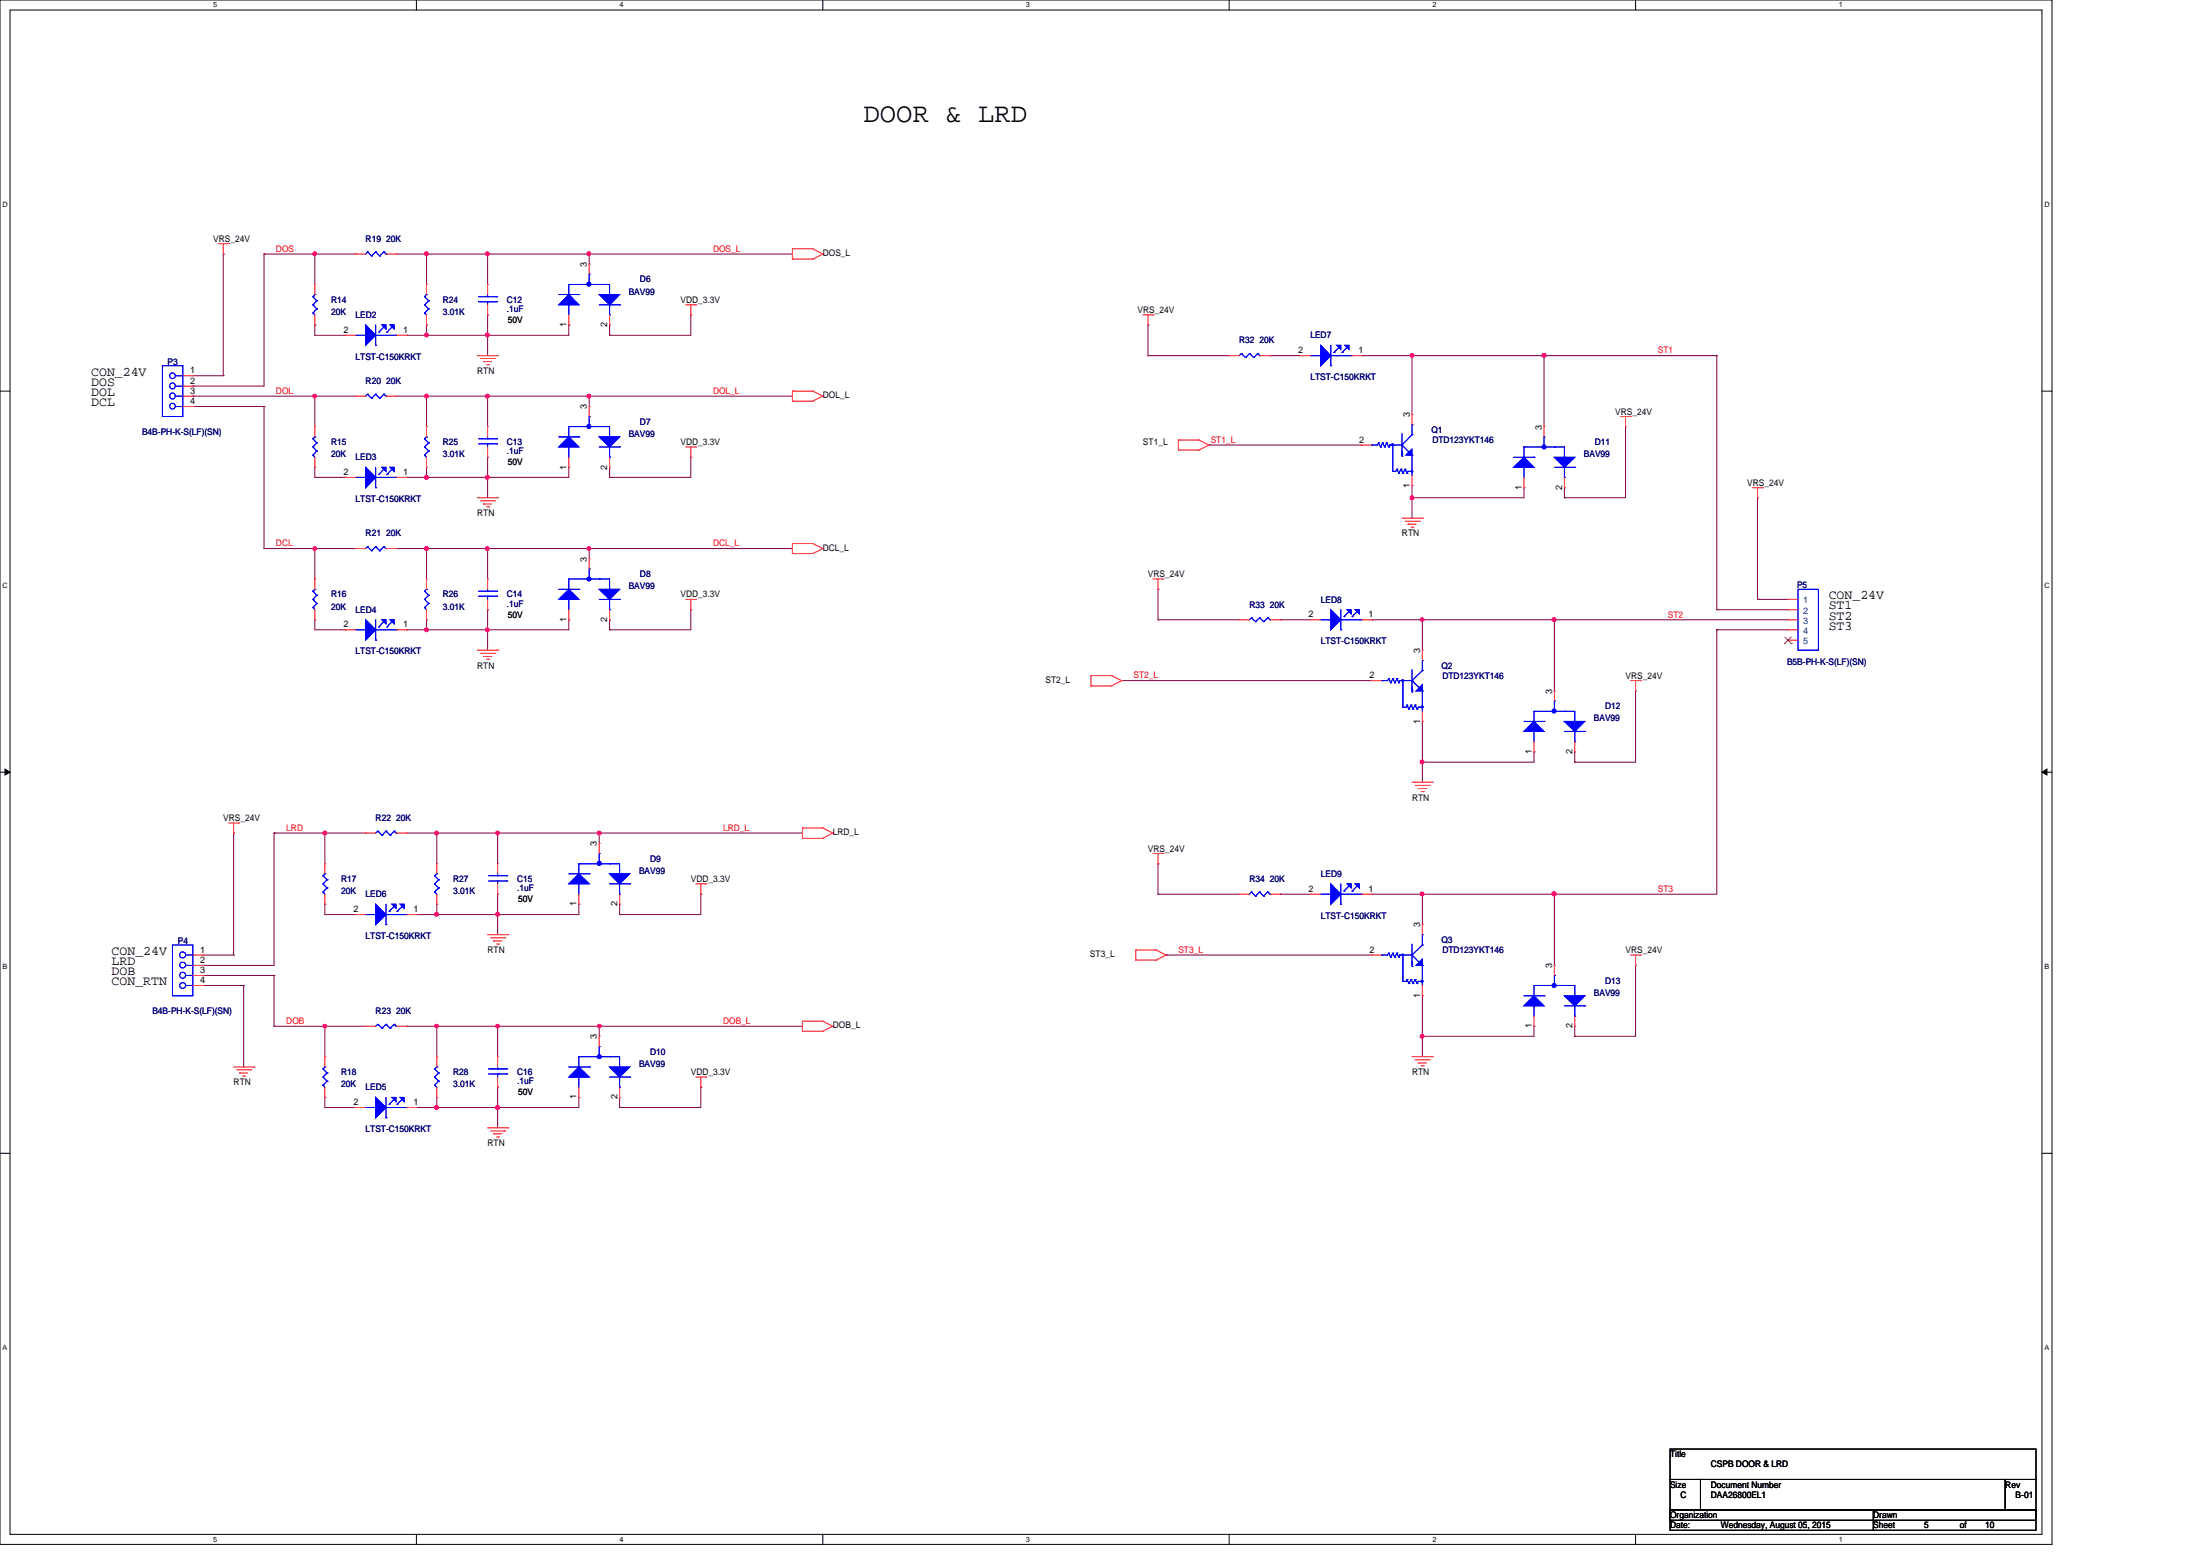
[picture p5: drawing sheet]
<svg xmlns="http://www.w3.org/2000/svg" width="297mm" height="210mm" viewBox="0 0 297 210" stroke-linecap="round" stroke-linejoin="round" font-family="sans-serif">
<g fill="none" stroke="#000" stroke-width=".14">
<path d="M0 0h277v208.4h-277zM1.4 1.4h274.3v205.7h-274.3zM56.2 0v1.4M111.1 0v1.4M165.9 0v1.4M220.8 0v1.4M0 52.8h1.4M275.7 52.8h1.3M0 104.2h1.4M275.7 104.2h1.3M0 155.7h1.4M275.7 155.7h1.3"/>
<path d="M225.5 195.6h49.4v4.1h-49.4zM225.5 199.7h4.1v4.1h-4.1zM229.6 199.7h41.1v4.1h-41.1zM270.7 199.7h4.2v4.1h-4.2zM56.2 207.1v1.3M111.1 207.1v1.3M165.9 207.1v1.3M220.8 207.1v1.3M225.5 203.8h49.4v2.7h-49.4zM225.5 203.8h49.4v1.4h-49.4zM252.9 206.5h.1M252.9 203.8v2.7"/>
</g>
<path d="M.7 103.8l.7 .4-.7 .4zM275.7 104.2l.7-.4v.8z" fill="#000" stroke="#000" stroke-width=".14"/>
<g fill="none" stroke="#800040" stroke-width=".14">
<path d="M30.1 34.3h.1M30.1 34.3v16.4M35.6 34.3h.1M35.6 34.3h12.4M35.6 34.3v17.8h-9.6M42.5 34.3h.1M42.5 34.3v4.1M53.5 34.3h53.5M57.6 34.3h.1M57.6 34.3v4.1M65.8 34.3h.1M65.8 34.3v4.1"/>
<path d="M79.5 34.3h.1M79.5 34.3v1.3M26 52.1h.1M26 53.5h.1M26 54.9h.1M26 50.7h4.1M26 53.5h22M26 54.9h9.6M30.1 50.7h.1M35.6 54.9h.1M35.6 54.9v19.1M42.5 43.9h.1"/>
<path d="M42.5 53.5h.1M42.5 43.9v1.4h4.1M42.5 53.5v4.1M46.6 45.3h.1M53.5 53.5h53.5M54.9 45.3h.1M57.6 43.9h.1M57.6 45.3h.1M57.6 53.5h.1M57.6 43.9v1.4M57.6 53.5v4.1M65.8 42.5h.1"/>
<path d="M65.8 45.3h.1M65.8 53.5h.1M65.8 42.5v5.5M65.8 53.5v4.1M76.8 43.9h.1M76.8 43.9v1.4h-21.9M79.5 53.5h.1M79.5 53.5v1.4M82.3 43.9h.1M82.3 45.3h.1M82.3 43.9v1.4M93.3 42.5h.1"/>
<path d="M93.3 42.5v2.8h-11M155 48h.1M155 43.9h.1M155 48h10.9M155 43.9v4.1M171.4 48h.1M171.4 48h4.2M183.8 48h48M190.6 48h.1M190.6 48v8M208.4 48h.1M208.4 48v9.6"/>
<path d="M219.5 57.6h.1M219.5 57.6v9.6h-8.3M231.8 48h.1M231.8 48v34.3M35.6 74h.1M35.6 74h12.4M42.5 63.1h.1M42.5 74h.1M42.5 63.1v1.3h4.1M42.5 74v4.1M46.6 64.4h.1M53.5 74h53.5"/>
<path d="M54.9 64.4h.1M57.6 63.1h.1M57.6 64.4h.1M57.6 74h.1M57.6 63.1v1.3M57.6 74v4.1M65.8 61.7h.1M65.8 64.4h.1M65.8 74h.1M65.8 61.7v5.5M65.8 74v4.1M76.8 63.1h.1"/>
<path d="M76.8 63.1v1.3h-21.9M79.5 74h.1M79.5 74v1.4M82.3 63.1h.1M82.3 64.4h.1M82.3 63.1v1.3M93.3 61.7h.1M93.3 61.7v2.7h-11M156.3 79.5h.1M156.3 79.5v4.2M163.2 60.1h.1M163.2 60.1h20.6"/>
<path d="M190.6 67.2h.1M190.6 65.5h.1M190.6 65.5v4.4M205.7 65.8h.1M205.7 65.8v1.4h-15.1M211.2 67.2h.1M211.2 65.8h.1M211.2 65.8v1.4M237.3 67.2h.1M237.3 67.2v13.7M42.5 83.7h.1M42.5 83.7v1.3h4.1"/>
<path d="M46.6 85h.1M54.9 85h.1M57.6 83.7h.1M57.6 85h.1M57.6 83.7v1.3M65.8 82.3h.1M65.8 85h.1M65.8 82.3v5.5M76.8 83.7h.1M76.8 83.7v1.3h-21.9M82.3 83.7h.1M82.3 85h.1"/>
<path d="M82.3 83.7v1.3M93.3 82.3h.1M93.3 82.3v2.7h-11M151.4 91.9h.1M151.4 91.9h33.8M156.3 83.7h.1M156.3 83.7h11M172.8 83.7h.1M172.8 83.7h4.1M185.2 83.7h.1M185.2 83.7h56.2M192 97.4h.1"/>
<path d="M192 83.7h.1M192 83.7v4.1M192 97.4v8.2M209.8 83.7h.1M209.8 83.7v9.6M220.8 93.3h.1M220.8 93.3v9.6h-8.2M231.8 85h.1M231.8 82.3h.1M231.8 85h9.6M231.8 85v35.7h-46.6M231.8 82.3h9.6"/>
<path d="M237.3 80.9h.1M237.3 80.9h4.1M31.5 112.4h.1M31.5 112.4v16.5M37 112.4h.1M37 112.4h12.4M37 112.4v17.9h-9.6M43.9 112.4h.1M43.9 112.4v4.2M54.9 112.4h53.4M59 112.4h.1M59 112.4v4.2"/>
<path d="M67.2 112.4h.1M67.2 112.4v4.2M80.9 112.4h.1M80.9 112.4v1.4M156.3 116.6h.1M156.3 116.6v4.1M192 102.9h.1M207.1 101.5h.1M207.1 101.5v1.4h-15.1M212.6 101.5h.1M212.6 102.9h.1M212.6 101.5v1.4"/>
<path d="M27.4 130.3h.1M27.4 131.7h.1M27.4 133h.1M27.4 128.9h4.1M27.4 131.7h9.6M27.4 133h5.5M31.5 128.9h.1M32.9 133h.1M32.9 133v11M37 138.5h.1M37 131.7h.1M37 131.7v6.8"/>
<path d="M37 138.5h12.4M43.9 122h.1M43.9 138.5h.1M43.9 122v1.4h4.1M43.9 138.5v4.1M48 123.4h.1M54.9 138.5h53.4M56.2 123.4h.1M59 122h.1M59 123.4h.1M59 138.5h.1M59 122v1.4"/>
<path d="M59 138.5v4.1M67.2 120.7h.1M67.2 123.4h.1M67.2 138.5h.1M67.2 120.7v5.5M67.2 138.5v4.1M78.1 122h.1M78.1 122v1.4h-21.9M80.9 138.5h.1M80.9 138.5v1.4M83.7 123.4h.1M83.7 122h.1"/>
<path d="M83.7 122v1.4M94.6 120.7h.1M94.6 120.7v2.7h-10.9M156.3 120.7h.1M156.3 120.7h11M157.4 128.9h.1M157.4 128.9h27.8M172.8 120.7h.1M172.8 120.7h4.1M185.2 120.7h.1M192 139.9h.1M192 134.4h.1"/>
<path d="M192 120.7h.1M192 120.7v4.1M192 134.4v8.2M207.1 138.5h.1M207.1 138.5v1.4h-15.1M209.8 120.7h.1M209.8 120.7v9.6M212.6 138.5h.1M212.6 139.9h.1M212.6 138.5v1.4M220.8 130.3h.1M220.8 130.3v9.6h-8.2"/>
<path d="M43.9 148.1h.1M43.9 148.1v1.4h4.1M48 149.5h.1M56.2 149.5h.1M59 148.1h.1M59 149.5h.1M59 148.1v1.4M67.2 146.7h.1M67.2 149.5h.1M67.2 146.7v5.5M78.1 148.1h.1M78.1 148.1v1.4h-21.9"/>
<path d="M83.7 148.1h.1M83.7 149.5h.1M83.7 148.1v1.4M94.6 146.7h.1M94.6 146.7v2.8h-10.9"/>
</g>
<g fill="#f0f" stroke="#f0f" stroke-width=".14">
<circle cx="42.5" cy="34.2" r=".25"/>
<circle cx="79.5" cy="34.2" r=".26"/>
<circle cx="57.6" cy="34.2" r=".26"/>
<circle cx="65.8" cy="45.2" r=".26"/>
<circle cx="57.6" cy="45.2" r=".26"/>
<circle cx="65.8" cy="34.2" r=".26"/>
<circle cx="42.5" cy="53.5" r=".25"/>
<circle cx="79.5" cy="53.5" r=".26"/>
<circle cx="57.6" cy="53.5" r=".26"/>
<circle cx="65.8" cy="64.4" r=".26"/>
<circle cx="57.6" cy="64.4" r=".26"/>
<circle cx="65.8" cy="53.5" r=".26"/>
<circle cx="42.5" cy="74" r=".25"/>
<circle cx="79.5" cy="74" r=".26"/>
<circle cx="57.6" cy="74" r=".26"/>
<circle cx="65.8" cy="85" r=".26"/>
<circle cx="57.6" cy="85" r=".26"/>
<circle cx="65.8" cy="74" r=".26"/>
<circle cx="43.8" cy="112.4" r=".26"/>
<circle cx="80.9" cy="112.4" r=".26"/>
<circle cx="58.9" cy="112.4" r=".26"/>
<circle cx="67.2" cy="123.4" r=".26"/>
<circle cx="58.9" cy="123.4" r=".26"/>
<circle cx="67.2" cy="112.4" r=".26"/>
<circle cx="80.9" cy="138.5" r=".25"/>
<circle cx="58.9" cy="138.5" r=".25"/>
<circle cx="67.2" cy="149.5" r=".26"/>
<circle cx="58.9" cy="149.5" r=".26"/>
<circle cx="67.2" cy="138.5" r=".25"/>
<circle cx="43.9" cy="138.5" r=".25"/>
<circle cx="208.4" cy="48" r=".26"/>
<circle cx="192" cy="102.8" r=".26"/>
<circle cx="209.8" cy="83.6" r=".25"/>
<circle cx="192" cy="83.6" r=".25"/>
<circle cx="192" cy="139.9" r=".26"/>
<circle cx="209.8" cy="120.7" r=".26"/>
<circle cx="192" cy="120.6" r=".26"/>
<circle cx="190.6" cy="67.2" r=".26"/>
<circle cx="190.6" cy="48" r=".26"/>
</g>
<g fill="none" stroke="#f00" stroke-width=".14">
<path d="M29.5 32.9h1.4M30.1 34.3h.1M30.1 32.9v1.4M30.9 32.9h.1M42.5 38.4h.1M42.5 38.4v1.4M48 34.3h.1M48 34.3h1.4M52.1 34.3h1.4M53.5 34.3h.1M57.6 38.4h.1M57.6 38.4v1.4"/>
<path d="M65.8 38.4h.1M65.8 38.4v1.4M79.5 35.6h.1M79.5 35.6v1.4M107 35h.1M107 33.6h.1M107 35h2.7M107 33.6v1.4M107 33.6h2.7M109.7 35h.1M109.7 33.6h.1M109.7 33.6l1.4 .7"/>
<path d="M111.1 34.3h.1M111.1 34.3l-1.4 .7M24.7 50.7h1.3M24.7 52.1h1.3M24.7 53.5h1.3M24.7 54.9h1.3M26 50.7h.1M26 52.1h.1M26 53.5h.1M26 54.9h.1M42.5 57.6h.1M42.5 43.9h.1"/>
<path d="M42.5 42.5v1.4M42.5 57.6v1.4M46.6 45.3h.1M46.6 45.3h1.4M48 53.5h.1M48 53.5h1.4M52.1 53.5h1.4M53.5 53.5h.1M53.5 45.3h1.4M54.9 45.3h.1M57.6 57.6h.1M57.6 43.9h.1"/>
<path d="M57.6 42.5v1.4M57.6 57.6v1.4M64.4 48h2.8M64.9 48.4h1.9M65.3 48.8h.1M65.3 48.8h1.1M65.7 49.2h.3M65.8 42.5h.1M65.8 57.6h.1M65.8 41.1v1.4M65.8 57.6v1.4M66 49.2h.1"/>
<path d="M66.8 48.4h.1M67.2 48h.1M76.8 43.9h.1M76.8 42.5v1.4M79.5 54.9h.1M79.5 54.9v1.3M82.3 43.9h.1M82.3 42.5v1.4M92.6 41.1h1.3M93.3 42.5h.1M93.3 41.1v1.4M93.9 41.1h.1"/>
<path d="M107 54.1h.1M107 52.8h.1M107 52.8v1.3M107 54.1h2.7M107 52.8h2.7M109.7 54.1h.1M109.7 52.8h.1M109.7 52.8l1.4 .7M111.1 53.5h.1M111.1 53.5l-1.4 .6M154.3 42.5h1.4M155 43.9h.1"/>
<path d="M155 42.5v1.4M155.7 42.5h.1M159.1 59.4h.1M159.1 59.4v1.3M159.1 59.4h2.7M161.8 59.4h.1M161.8 59.4l1.4 .7M165.9 48h.1M165.9 48h1.4M170.1 48h1.3M171.4 48h.1M175.6 48h.1"/>
<path d="M175.6 48h1.3M182.4 48h1.4M183.8 48h.1M190.6 56h.1M190.6 56v1.3M208.4 57.6h.1M208.4 57.6v1.4M218.7 56.2h1.4M219.5 57.6h.1M219.5 56.2v1.4M220.1 56.2h.1M42.5 63.1h.1"/>
<path d="M42.5 78.1h.1M42.5 61.7v1.4M42.5 78.1v1.4M46.6 64.4h.1M46.6 64.4h1.4M48 74h.1M48 74h1.4M52.1 74h1.4M53.5 74h.1M53.5 64.4h1.4M54.9 64.4h.1M57.6 63.1h.1"/>
<path d="M57.6 78.1h.1M57.6 61.7v1.4M57.6 78.1v1.4M64.4 67.2h2.8M64.9 67.6h1.9M65.3 68h.1M65.3 68h1.1M65.7 68.4h.3M65.8 61.7h.1M65.8 78.1h.1M65.8 60.3v1.4M65.8 78.1v1.4"/>
<path d="M66 68.4h.1M66.8 67.6h.1M67.2 67.2h.1M76.8 63.1h.1M76.8 61.7v1.4M79.5 75.4h.1M79.5 75.4v1.4M82.3 63.1h.1M82.3 61.7v1.4M92.6 60.3h1.3M93.3 61.7h.1M93.3 60.3v1.4"/>
<path d="M93.9 60.3h.1M107 74.7h.1M107 73.4h.1M107 73.4v1.3M107 74.7h2.7M107 73.4h2.7M109.7 74.7h.1M109.7 73.4h.1M109.7 73.4l1.4 .6M111.1 74h.1M111.1 74l-1.4 .7M155.7 78.1h1.3"/>
<path d="M156.3 79.5h.1M156.3 78.1v1.4M157 78.1h.1M159.1 60.7h.1M159.1 60.7h2.7M161.8 60.7h.1M163.2 60.1h.1M163.2 60.1l-1.4 .6M183.8 60.1h.1M183.8 60.1h1.4M189.3 69.9h2.7M189.7 70.4h1.9"/>
<path d="M190.1 70.7h.1M190.1 70.7h1.1M190.5 71.2h.3M190.6 65.5h.1M190.6 64.2v1.3M190.8 71.2h.1M191.6 70.4h.1M192 69.9h.1M205.7 65.8h.1M205.7 64.4v1.4M211.2 65.8h.1M211.2 64.4v1.4"/>
<path d="M236.6 65.8h1.4M237.3 67.2h.1M237.3 65.8v1.4M238 65.8h.1M42.5 83.7h.1M42.5 82.3v1.4M46.6 85h.1M46.6 85h1.4M53.5 85h1.4M54.9 85h.1M57.6 83.7h.1M57.6 82.3v1.4"/>
<path d="M64.4 87.8h2.8M64.9 88.2h1.9M65.3 88.6h.1M65.3 88.6h1.1M65.7 89h.3M65.8 82.3h.1M65.8 80.9v1.4M66 89h.1M66.8 88.2h.1M67.2 87.8h.1M76.8 83.7h.1M76.8 82.3v1.4"/>
<path d="M82.3 83.7h.1M82.3 82.3v1.4M92.6 80.9h1.3M93.3 82.3h.1M93.3 80.9v1.4M93.9 80.9h.1M147.3 92.6h.1M147.3 91.2h.1M147.3 92.6h2.7M147.3 91.2v1.4M147.3 91.2h2.7M150 92.6h.1"/>
<path d="M150 91.2h.1M150 91.2l1.4 .7M151.4 91.9h.1M151.4 91.9l-1.4 .7M167.3 83.7h.1M167.3 83.7h1.4M171.4 83.7h1.4M172.8 83.7h.1M176.9 83.7h.1M176.9 83.7h1.4M183.8 83.7h1.4M185.2 91.9h.1"/>
<path d="M185.2 83.7h.1M185.2 91.9h1.3M192 97.4h.1M192 87.8h.1M192 87.8v1.4M192 96v1.4M209.8 93.3h.1M209.8 93.3v1.3M220.1 91.9h1.4M220.8 93.3h.1M220.8 91.9v1.4M221.5 91.9h.1"/>
<path d="M241.4 80.9h.1M241.4 82.3h.1M241.4 83.7h.1M241.4 85h.1M241.4 86.4h.1M241.4 80.9h1.3M241.4 85h1.3M241.4 82.3h1.3M241.4 83.7h1.3M241.4 86.4h1.3M30.9 111.1h1.3M31.5 112.4h.1"/>
<path d="M31.5 111.1v1.3M32.2 111.1h.1M43.9 116.6h.1M43.9 116.6v1.3M49.4 112.4h.1M49.4 112.4h1.3M53.5 112.4h1.4M54.9 112.4h.1M59 116.6h.1M59 116.6v1.3M67.2 116.6h.1M67.2 116.6v1.3"/>
<path d="M67.2 119.3v1.4M80.9 113.8h.1M80.9 113.8v1.4M93.9 119.3h1.4M94.6 119.3v1.4M95.3 119.3h.1M108.3 113.2h.1M108.3 111.8h.1M108.3 113.2h2.8M108.3 111.8v1.4M108.3 111.8h2.8M111.1 113.2h.1"/>
<path d="M111.1 111.8h.1M111.1 111.8l1.3 .6M112.4 112.4h.1M112.4 112.4l-1.3 .8M155.7 115.2h1.3M156.3 116.6h.1M156.3 115.2v1.4M157 115.2h.1M190.6 105.6h2.8M191.1 106h1.9M191.5 106.4h.1M191.5 106.4h1.1"/>
<path d="M191.9 106.8h.3M192.2 106.8h.1M193 106h.1M193.4 105.6h.1M207.1 101.5h.1M207.1 100.1v1.4M212.6 101.5h.1M212.6 100.1v1.4M26 128.9h1.4M26 130.3h1.4M26 131.7h1.4M26 133h1.4"/>
<path d="M27.4 128.9h.1M27.4 130.3h.1M27.4 131.7h.1M27.4 133h.1M43.9 122h.1M43.9 120.7v1.3M48 123.4h.1M48 123.4h1.4M49.4 138.5h.1M49.4 138.5h1.3M53.5 138.5h1.4M54.9 138.5h.1"/>
<path d="M54.9 123.4h1.3M56.2 123.4h.1M59 122h.1M59 120.7v1.3M65.8 126.2h2.8M66.3 126.6h1.9M66.6 127h.1M66.6 127h1.1M67.1 127.4h.2M67.2 120.7h.1M67.3 127.4h.1M68.2 126.6h.1"/>
<path d="M68.6 126.2h.1M78.1 122h.1M78.1 120.7v1.3M80.9 139.9h.1M80.9 139.9v1.4M83.7 122h.1M83.7 120.7v1.3M94.6 120.7h.1M108.3 139.2h.1M108.3 137.8h.1M108.3 137.8v1.4M108.3 139.2h2.8"/>
<path d="M108.3 137.8h2.8M111.1 139.2h.1M111.1 137.8h.1M111.1 137.8l1.3 .7M112.4 138.5h.1M112.4 138.5l-1.3 .7M153.3 129.6h.1M153.3 128.2h.1M153.3 129.6h2.8M153.3 128.2v1.4M153.3 128.2h2.8M156.1 129.6h.1"/>
<path d="M156.1 128.2h.1M156.1 128.2l1.3 .7M157.4 128.9h.1M157.4 128.9l-1.3 .7M167.3 120.7h.1M167.3 120.7h1.4M171.4 120.7h1.4M172.8 120.7h.1M176.9 120.7h.1M176.9 120.7h1.4M183.8 120.7h1.4M185.2 120.7h.1"/>
<path d="M185.2 128.9h.1M185.2 128.9h1.3M192 134.4h.1M192 124.8h.1M192 124.8v1.4M192 133v1.4M207.1 138.5h.1M207.1 137.2v1.3M209.8 130.3h.1M209.8 130.3v1.4M212.6 138.5h.1M212.6 137.2v1.3"/>
<path d="M220.1 128.9h1.4M220.8 130.3h.1M220.8 128.9v1.4M221.5 128.9h.1M31.5 144h2.8M32 144.4h1.9M32.3 144.8h.1M32.3 144.8h1.1M32.8 145.2h.2M33 145.2h.1M33.9 144.4h.1M34.3 144h.1"/>
<path d="M43.9 148.1h.1M43.9 142.6h.1M43.9 142.6v1.4M43.9 146.7v1.4M48 149.5h.1M48 149.5h1.4M54.9 149.5h1.3M56.2 149.5h.1M59 148.1h.1M59 142.6h.1M59 142.6v1.4M59 146.7v1.4"/>
<path d="M65.8 152.2h2.8M66.3 152.7h1.9M66.6 153h.1M66.6 153h1.1M67.1 153.5h.2M67.2 142.6h.1M67.2 146.7h.1M67.2 142.6v1.4M67.2 145.4v1.3M67.3 153.5h.1M68.2 152.7h.1M68.6 152.2h.1"/>
<path d="M78.1 148.1h.1M78.1 146.7v1.4M83.7 148.1h.1M83.7 146.7v1.4M93.9 145.4h1.4M94.6 146.7h.1M94.6 145.4v1.3M95.3 145.4h.1M190.6 142.6h2.8M191.1 143h1.9M191.5 143.5h.1M191.5 143.5h1.1"/>
<path d="M191.9 143.8h.3M192.2 143.8h.1M193 143h.1M193.4 142.6h.1"/>
</g>
<g fill="#00f" stroke="#00f" stroke-width=".14">
<path d="M179.7 119.3l1.3 1.4-1.3 1.3z"/>
<path d="M181.9 119.3h.5v.5z"/>
<path d="M183 119.3h.5v.5z"/>
<path d="M191.6 92.8l.4-.4v.9h-.8z"/>
<path d="M189.3 91.8h.2v.2h-.2z"/>
<path d="M76.8 39.8l1.3 1.3h-2.7z"/>
<path d="M80.9 39.8h2.8l-1.4 1.3z"/>
<path d="M178.3 46.6l1.4 1.4-1.4 1.4z"/>
<path d="M180.5 46.6h.5v.6z"/>
<path d="M181.6 46.6h.5v.6z"/>
<path d="M207.1 97.4l1.3 1.3h-2.7z"/>
<path d="M211.2 97.4h2.8l-1.4 1.3z"/>
<path d="M49.4 83.7l1.3 1.3-1.3 1.4z"/>
<path d="M51.6 83.7h.5v.5z"/>
<path d="M52.7 83.7h.5v.5z"/>
<path d="M78.1 144l1.4 1.4h-2.7z"/>
<path d="M82.3 144h2.7l-1.3 1.4z"/>
<path d="M50.7 148.1l1.4 1.4-1.4 1.4z"/>
<path d="M52.9 148.1h.6v.6z"/>
<path d="M54 148.1h.6v.6z"/>
<path d="M204.3 63.1l1.4-1.4 1.4 1.4z"/>
<path d="M209.8 61.7h2.8l-1.4 1.4z"/>
<path d="M190.2 61l.4-.4v.8h-.8z"/>
<path d="M190.5 63.5h.2v.2h-.2z"/>
<path d="M179.7 82.3l1.3 1.4-1.3 1.3z"/>
<path d="M181.9 82.3h.5v.5z"/>
<path d="M183 82.3h.5v.5z"/>
<path d="M49.4 43.9l1.3 1.4-1.3 1.3z"/>
<path d="M51.6 43.9h.5v.5z"/>
<path d="M52.7 43.9h.5v.5z"/>
<path d="M78.1 117.9l1.4 1.4h-2.7z"/>
<path d="M82.3 117.9h2.7l-1.3 1.4z"/>
<path d="M191.2 130.3l.8-.8v.8z"/>
<path d="M189.3 128.8h.2v.2h-.2z"/>
<path d="M207.1 134.4l1.3 1.4h-2.7z"/>
<path d="M211.2 134.4h2.8l-1.4 1.4z"/>
<path d="M50.7 122l1.4 1.4-1.4 1.4z"/>
<path d="M52.9 122h.6v.6z"/>
<path d="M54 122h.6v.6z"/>
<path d="M76.8 59l1.3 1.3h-2.7z"/>
<path d="M80.9 59h2.8l-1.4 1.3z"/>
<path d="M49.4 63.1l1.3 1.3-1.3 1.4z"/>
<path d="M51.6 63.1h.5v.5z"/>
<path d="M52.7 63.1h.5v.5z"/>
<path d="M76.8 79.5l1.3 1.4h-2.7z"/>
<path d="M80.9 79.5h2.8l-1.4 1.4z"/>
<circle cx="192" cy="95.4" r=".13"/>
<circle cx="79.5" cy="38.4" r=".26"/>
<circle cx="209.8" cy="96" r=".26"/>
<circle cx="80.9" cy="142.6" r=".26"/>
<circle cx="208.4" cy="60.3" r=".26"/>
<circle cx="188" cy="60" r=".13"/>
<circle cx="80.9" cy="116.5" r=".26"/>
<circle cx="192" cy="132.5" r=".13"/>
<circle cx="209.8" cy="133" r=".26"/>
<circle cx="79.5" cy="57.6" r=".26"/>
<circle cx="79.5" cy="78.1" r=".26"/>
</g>
<g fill="none" stroke="#00f" stroke-width=".14">
<path d="M42.5 39.8h.1M42.5 39.8l-.3 .2M49.6 34h.1M49.6 34l-.2 .3M49.6 34l.6 .5M50.2 34.5h.1M50.7 34h.1M50.7 34l-.5 .5M50.7 34l.6 .5M51.3 34.5h.1M51.8 34h.1M51.8 34l-.5 .5"/>
<path d="M51.8 34l.3 .3M52.1 34.3h.1M57.6 39.8h.1M57.6 39.8l-.3 .2M65.8 39.8v.2M75.4 39.8h2.7M76.8 38.4h.1M76.8 38.4v1.4M76.8 38.4h5.5v1.4M78.1 39.8h.1M79.5 38.4h.1M79.5 37h.1"/>
<path d="M79.5 37v1.4M80.9 38.4h.1M82.3 39.8h.1M21.9 49.4h2.8v6.8h-2.8zM23.7 50.7h1M23.7 52.1h1M23.7 53.5h1M23.7 54.9h1M24.7 50.7h.1M24.7 52.1h.1M24.7 53.5h.1M24.7 54.9h.1"/>
<path d="M42.2 59.2h.1M42.2 42.2h.1M42.2 41.1h.1M42.2 40h.1M42.2 59.2l.6 .6M42.2 42.2l.3 .3M42.2 41.1l.6 .6M42.2 40l.6 .6M42.5 59h.1M42.5 59l-.3 .2M42.8 59.8h.1M42.8 41.7h.1"/>
<path d="M42.8 40.6h.1M42.8 59.8l-.6 .5M42.8 41.7l-.6 .5M42.8 40.6l-.6 .5M48 45.3h1.4M49.4 45.3h.1M49.6 53.2h.1M49.6 53.2l-.2 .3M49.6 53.2l.6 .6M50.2 53.8h.1M50.7 53.2h.1M50.7 46.6h.1"/>
<path d="M50.7 43.9v2.7M50.7 53.2l-.5 .6M50.7 53.2l.6 .6M50.7 45.3h2.8M51.1 44.8h.1M51.3 53.8h.1M51.8 53.2h.1M51.8 53.2l-.5 .6M51.8 53.2l.3 .3M51.8 44.2l-.7 .6M52.1 53.5h.1M52.2 44.8h.1"/>
<path d="M52.9 44.2l-.7 .6M53.5 45.3h.1M57.3 59.2h.1M57.3 42.2h.1M57.3 41.1h.1M57.3 40h.1M57.3 59.2l.6 .6M57.3 42.2l.3 .3M57.3 41.1l.6 .6M57.3 40l.6 .6M57.6 59h.1M57.6 59l-.3 .2"/>
<path d="M57.9 59.8h.1M57.9 41.7h.1M57.9 40.6h.1M57.9 59.8l-.6 .5M57.9 41.7l-.6 .5M57.9 40.6l-.6 .5M64.6 40.7h2.5M64.6 40h2.5M64.6 59.9h2.5M64.6 59.2h2.5M65.8 40h.1M65.8 40.7h.1"/>
<path d="M65.8 59.2h.1M65.8 59.9h.1M65.8 40.7v.4M65.8 59v.2M65.8 59.9v.4M67.1 40.7h.1M67.1 40h.1M67.1 59.9h.1M67.1 59.2h.1M75.4 59h2.7M76.8 41.1h.1M76.8 57.6h.1"/>
<path d="M76.8 41.1v1.4M76.8 57.6v1.4M76.8 57.6h5.5v1.4M78.1 59h.1M79.5 57.6h.1M79.5 56.2h.1M79.5 56.2v1.4M80.9 57.6h.1M80.9 41.1h2.8M82.3 42.5h.1M82.3 59h.1M82.3 41.1v1.4"/>
<path d="M83.7 41.1h.1M167.6 47.7h.1M167.6 47.7l-.3 .3M167.6 47.7l.5 .6M168.1 48.3h.1M168.7 47.7h.1M168.7 47.7l-.6 .6M168.7 47.7l.5 .6M169.2 48.3h.1M169.8 47.7h.1M169.8 47.7l-.6 .6M169.8 47.7l.3 .3"/>
<path d="M170.1 48h.1M176.9 48h1.4M178.3 48h.1M179.7 49.4h.1M179.7 46.6v2.8M179.7 48h2.7M180.1 47.6h.1M180.8 46.9l-.7 .7M181.2 47.6h.1M181.9 46.9l-.7 .7M182.4 48h.1M186.1 59.8h.1"/>
<path d="M186.1 59.8l-.1 .3h-.8M186.1 59.8l.3 .5M186.6 59.8h.1M186.6 59.8l-.2 .5M186.6 59.8l.3 .5M187.2 59.8h.1M187.2 59.8l-.3 .5M187.2 59.8l.3 .5M189.3 58.5v3.1M190.6 58.7h.1M190.6 57.3h.1M190.6 57.3v1.4"/>
<path d="M190.6 58.7l-1.3 1.4M208.4 59h.1M208.4 59v1.3M42.2 61.4h.1M42.2 60.3h.1M42.2 79.8h.1M42.2 61.4l.3 .3M42.2 60.3l.6 .6M42.2 79.8l.6 .5M42.5 79.5h.1M42.5 79.5l-.3 .3M42.8 60.9h.1"/>
<path d="M42.8 60.9l-.6 .5M48 64.4h1.4M49.4 64.4h.1M49.6 73.8h.1M49.6 73.8l-.2 .2M49.6 73.8l.6 .5M50.2 74.3h.1M50.7 73.8h.1M50.7 65.8h.1M50.7 63.1v2.7M50.7 73.8l-.5 .5M50.7 73.8l.6 .5"/>
<path d="M50.7 64.4h2.8M51.1 64.1h.1M51.3 74.3h.1M51.8 73.8h.1M51.8 73.8l-.5 .5M51.8 73.8l.3 .2M51.8 63.3l-.7 .8M52.1 74h.1M52.2 64.1h.1M52.9 63.3l-.7 .8M53.5 64.4h.1M57.3 61.4h.1"/>
<path d="M57.3 60.3h.1M57.3 79.8h.1M57.3 61.4l.3 .3M57.3 60.3l.6 .6M57.3 79.8l.6 .5M57.6 79.5h.1M57.6 79.5l-.3 .3M57.9 60.9h.1M57.9 60.9l-.6 .5M64.6 79.8h2.5M65.8 79.8h.1M65.8 79.5v.3"/>
<path d="M67.1 79.8h.1M75.4 79.5h2.7M76.8 60.3h.1M76.8 78.1h.1M76.8 60.3v1.4M76.8 78.1v1.4M76.8 78.1h5.5v1.4M78.1 79.5h.1M79.5 78.1h.1M79.5 76.8h.1M79.5 76.8v1.3M80.9 78.1h.1"/>
<path d="M80.9 60.3h2.8M82.3 61.7h.1M82.3 79.5h.1M82.3 60.3v1.4M83.7 60.3h.1M185.2 60.1h.1M186.4 60.3h.1M186.9 60.3h.1M187.5 60.3h.1M187.6 60.1h.1M187.6 60.1h1.7M187.6 60.1l-.1 .2"/>
<path d="M188 63.6h.1M188 60.1h.1M188 60.1v3.5M188.6 63.3h.1M188.6 63.3l-.2 .3h-.4M188.6 63.3l.2 .6M188.8 63.9h.1M189.1 63.3h.1M189.1 63.3l.3 .6M189.1 63.3l-.3 .6M189.3 61.3h.1M189.3 61.6h.1"/>
<path d="M189.3 60.1h.1M189.3 60.1l.9 .9M189.4 63.9h.1M189.7 63.3h.1M189.7 63.3l.2 .6M189.7 63.3l-.3 .6M189.9 63.9h.1M190.1 63.6h.1M190.1 63.6h.5M190.1 63.6l-.2 .3M190.2 61h.1M190.6 63.6h.1"/>
<path d="M190.6 61.4h.1M190.6 61.4v2.8M204.3 61.7h2.8M205.7 63.1h.1M205.7 60.3h.1M205.7 60.3v1.4M205.7 63.1v1.3M205.7 60.3h5.5v1.4M207.1 61.7h.1M208.4 60.3h.1M209.8 60.3h.1M209.8 63.1h2.8"/>
<path d="M211.2 61.7h.1M211.2 64.4h.1M211.2 63.1v1.3M212.6 63.1h.1M242.7 79.5h2.8v8.3h-2.8zM42.2 82h.1M42.2 80.9h.1M42.2 82l.3 .3M42.2 80.9l.6 .5M42.8 81.4h.1M42.8 80.3h.1M42.8 81.4l-.6 .6"/>
<path d="M42.8 80.3l-.6 .6M48 85h1.4M49.4 85h.1M50.7 86.4h.1M50.7 83.7v2.7M50.7 85h2.8M51.1 84.6h.1M51.8 83.9l-.7 .7M52.2 84.6h.1M52.9 83.9l-.7 .7M53.5 85h.1M57.3 82h.1"/>
<path d="M57.3 80.9h.1M57.3 82l.3 .3M57.3 80.9l.6 .5M57.9 81.4h.1M57.9 80.3h.1M57.9 81.4l-.6 .6M57.9 80.3l-.6 .6M64.6 80.5h2.5M65.8 80.5h.1M65.8 80.5v.4M67.1 80.5h.1M76.8 80.9h.1"/>
<path d="M76.8 80.9v1.4M80.9 80.9h2.8M82.3 82.3h.1M82.3 80.9v1.4M83.7 80.9h.1M169 83.4h.1M169 83.4l-.3 .3M169 83.4l.5 .5M169.5 83.9h.1M170.1 83.4h.1M170.1 83.4l-.6 .5M170.1 83.4l.5 .5"/>
<path d="M170.6 83.9h.1M171.2 83.4h.1M171.2 83.4l-.6 .5M171.2 83.4l.2 .3M171.4 83.7h.1M178.3 83.7h1.4M179.7 83.7h.1M181 85h.1M181 82.3v2.7M181 83.7h2.8M181.4 83.2h.1M182.1 82.5l-.7 .7"/>
<path d="M182.5 83.2h.1M183.2 82.5l-.7 .7M183.8 83.7h.1M186.5 91.9h.1M187.5 91.6h.1M187.5 91.6l-.2 .3h-.8M187.5 91.6l.2 .6M187.7 92.2h.1M188 91.6h.1M188 91.6l-.3 .6M188 91.6l.3 .6M188.3 92.2h.1"/>
<path d="M188.6 91.6h.1M188.6 91.6l-.3 .6M188.6 91.6l.2 .6M188.8 92.2h.1M189 91.9h.1M189 91.9h1.6M189 91.9l-.2 .3M189.4 95.5h.1M189.4 91.9h.1M189.4 91.9v3.6M189.9 95.2h.1M189.9 95.2l-.1 .3h-.4"/>
<path d="M189.9 95.2l.3 .5M190.2 95.7h.1M190.5 95.2h.1M190.5 95.2l.3 .5M190.5 95.2l-.3 .5M190.6 93.1h.1M190.6 93.4h.1M190.6 91.9h.1M190.6 90.4v3M190.6 91.9l1 .9M190.8 95.7h.1M191.1 95.2h.1"/>
<path d="M191.1 95.2l.2 .5M191.1 95.2l-.3 .5M191.3 95.7h.1M191.5 95.5h.1M191.5 95.5h.5M191.5 95.5l-.2 .2M191.6 92.8h.1M192 90.5h.1M192 95.5h.1M192 89.2h.1M192 93.3h.1M192 90.5l-1.4 1.4"/>
<path d="M192 89.2v1.3M192 93.3v2.7M205.7 97.4h2.7M207.1 98.7h.1M207.1 96h.1M207.1 96v1.4M207.1 98.7v1.4M207.1 96h5.5v1.4M208.4 97.4h.1M209.8 96h.1M209.8 94.6h.1M209.8 94.6v1.4"/>
<path d="M211.2 96h.1M211.2 98.7h2.8M212.6 97.4h.1M212.6 98.7v1.4M214 98.7h.1M43.6 119.3h.1M43.6 118.2h.1M43.6 119.3l.6 .5M43.6 118.2l.6 .5M43.9 117.9h.1M43.9 117.9l-.3 .3M44.2 119.8h.1"/>
<path d="M44.2 118.7h.1M44.2 119.8l-.6 .6M44.2 118.7l-.6 .6M51 112.2h.1M51 112.2l-.3 .2M51 112.2l.6 .5M51.6 112.7h.1M52.1 112.2h.1M52.1 112.2l-.5 .5M52.1 112.2l.6 .5M52.7 112.7h.1M53.2 112.2h.1"/>
<path d="M53.2 112.2l-.5 .5M53.2 112.2l.3 .2M53.5 112.4h.1M58.7 119.3h.1M58.7 118.2h.1M58.7 119.3l.5 .5M58.7 118.2l.5 .5M59 117.9h.1M59 117.9l-.3 .3M59.2 119.8h.1M59.2 118.7h.1M59.2 119.8l-.5 .6"/>
<path d="M59.2 118.7l-.5 .6M66 118.9h2.4M66 118.2h2.4M67.2 118.2h.1M67.2 118.9h.1M67.2 117.9v.3M67.2 118.9v.4M68.4 118.9h.1M68.4 118.2h.1M76.8 117.9h2.7M78.1 119.3h.1M78.1 116.6h.1"/>
<path d="M78.1 116.6v1.3M78.1 119.3v1.4M78.1 116.6h5.6v1.3M79.5 117.9h.1M80.9 116.6h.1M80.9 115.2h.1M80.9 115.2v1.4M82.3 116.6h.1M82.3 119.3h2.7M83.7 117.9h.1M83.7 119.3v1.4M85 119.3h.1"/>
<path d="M181 119.3v2.7M182.1 119.6l-.7 .7M183.2 119.6l-.7 .7M212.6 100.1h.1M23.3 127.6h2.7v6.8h-2.7zM25.1 128.9h.9M25.1 133h.9M25.1 130.3h.9M25.1 131.7h.9M26 128.9h.1M26 130.3h.1M26 131.7h.1"/>
<path d="M26 133h.1M43.6 120.4h.1M43.6 120.4l.3 .3M49.4 123.4h1.3M50.7 123.4h.1M51 138.3h.1M51 138.3l-.3 .2M51 138.3l.6 .5M51.6 138.8h.1M52.1 124.8h.1M52.1 138.3h.1M52.1 122v2.8"/>
<path d="M52.1 123.4h2.8M52.1 138.3l-.5 .5M52.1 138.3l.6 .5M52.5 123h.1M52.7 138.8h.1M53.2 138.3h.1M53.2 122.3l-.7 .7M53.2 138.3l-.5 .5M53.2 138.3l.3 .2M53.5 138.5h.1M53.6 123h.1M54.3 122.3l-.7 .7"/>
<path d="M54.9 123.4h.1M58.7 120.4h.1M58.7 120.4l.3 .3M83.7 120.7h.1M169 120.4h.1M169 120.4l-.3 .3M169 120.4l.5 .5M169.5 120.9h.1M170.1 120.4h.1M170.1 120.4l-.6 .5M170.1 120.4l.5 .5M170.6 120.9h.1"/>
<path d="M171.2 120.4h.1M171.2 120.4l-.6 .5M171.2 120.4l.2 .3M171.4 120.7h.1M178.3 120.7h1.4M179.7 120.7h.1M181 122h.1M181 120.7h2.8M181.4 120.3h.1M182.5 120.3h.1M183.8 120.7h.1M186.5 128.9h.1"/>
<path d="M187.5 128.7h.1M187.5 128.7l-.2 .2h-.8M187.5 128.7l.2 .5M187.7 129.2h.1M188 128.7h.1M188 128.7l-.3 .5M188 128.7l.3 .5M188.3 129.2h.1M188.6 128.7h.1M188.6 128.7l-.3 .5M188.6 128.7l.2 .5M188.8 129.2h.1"/>
<path d="M189 128.9h.1M189 128.9h1.6M189 128.9l-.2 .3M189.4 132.5h.1M189.4 128.9h.1M189.4 128.9v3.6M189.9 132.2h.1M189.9 132.2l-.1 .3h-.4M189.9 132.2l.3 .6M190.2 132.8h.1M190.5 132.2h.1M190.5 132.2l.3 .6"/>
<path d="M190.5 132.2l-.3 .6M190.6 130.1h.1M190.6 130.4h.1M190.6 128.9h.1M190.6 127.4v3M190.6 128.9l1 1M190.8 132.8h.1M191.1 132.2h.1M191.1 132.2l.2 .6M191.1 132.2l-.3 .6M191.3 132.8h.1M191.5 132.5h.1"/>
<path d="M191.5 132.5h.5M191.5 132.5l-.2 .3M191.6 129.9h.1M192 127.6h.1M192 132.5h.1M192 126.2h.1M192 130.3h.1M192 126.2v1.4M192 130.3v2.7M192 127.6l-1.4 1.3M205.7 134.4h2.7M207.1 135.8h.1"/>
<path d="M207.1 133h.1M207.1 133v1.4M207.1 135.8v1.4M207.1 133h5.5v1.4M208.4 134.4h.1M209.8 133h.1M209.8 131.7h.1M209.8 131.7v1.3M211.2 133h.1M211.2 135.8h2.8M212.6 134.4h.1M212.6 137.2h.1"/>
<path d="M212.6 135.8v1.4M214 135.8h.1M43.6 146.5h.1M43.6 145.4h.1M43.6 144.3h.1M43.6 146.5l.3 .2M43.6 145.4l.6 .5M43.6 144.3l.6 .5M43.9 144h.1M43.9 144l-.3 .3M44.2 145.9h.1M44.2 144.8h.1"/>
<path d="M44.2 145.9l-.6 .6M44.2 144.8l-.6 .6M49.4 149.5h1.3M50.7 149.5h.1M52.1 150.9h.1M52.1 148.1v2.8M52.1 149.5h2.8M52.5 149.1h.1M53.2 148.4l-.7 .7M53.6 149.1h.1M54.3 148.4l-.7 .7M54.9 149.5h.1"/>
<path d="M58.7 146.5h.1M58.7 145.4h.1M58.7 144.3h.1M58.7 146.5l.3 .2M58.7 145.4l.5 .5M58.7 144.3l.5 .5M59 144h.1M59 144l-.3 .3M59.2 145.9h.1M59.2 144.8h.1M59.2 145.9l-.5 .6M59.2 144.8l-.5 .6"/>
<path d="M66 144.9h2.4M66 144.3h2.4M67.2 144.3h.1M67.2 144.9h.1M67.2 144v.3M67.2 144.9v.5M68.4 144.9h.1M68.4 144.3h.1M76.8 144h2.7M78.1 145.4h.1M78.1 142.6h.1M78.1 142.6v1.4"/>
<path d="M78.1 145.4v1.3M78.1 142.6h5.6v1.4M79.5 144h.1M80.9 142.6h.1M80.9 141.3h.1M80.9 141.3v1.3M82.3 142.6h.1M82.3 145.4h2.7M83.7 144h.1M83.7 146.7h.1M83.7 145.4v1.3M85 145.4h.1"/>
<circle cx="23.3" cy="52.1" r=".39"/>
<circle cx="23.3" cy="53.4" r=".39"/>
<circle cx="23.3" cy="50.7" r=".38"/>
<circle cx="23.3" cy="54.8" r=".38"/>
<circle cx="24.7" cy="128.9" r=".41"/>
<circle cx="24.7" cy="131.6" r=".41"/>
<circle cx="24.7" cy="130.3" r=".4"/>
<circle cx="24.7" cy="133" r=".4"/>
</g>
<path d="M240.9 86.9h.1M241 86l.9 .9M241.8 86l-.9 .9M241.9 86.9h.1" fill="none" stroke="#804000" stroke-width=".14"/>
<text font-size="3.7" x="116.6" y="16.5">DOOR &amp; LRD</text>
<g font-size="1.8">
<text x="12.3" y="50.7">CON_24V</text>
<text x="12.3" y="52">DOS</text>
<text x="12.3" y="53.4">DOL</text>
<text x="12.3" y="54.8">DCL</text>
<text x="246.9" y="80.9">CON_24V</text>
<text x="246.9" y="83.6">ST2</text>
<text x="246.9" y="82.2">ST1</text>
<text x="246.9" y="85">ST3</text>
<text x="15.1" y="128.9">CON_24V</text>
<text x="15.1" y="131.6">DOB</text>
<text x="15.1" y="130.2">LRD</text>
<text x="15.1" y="133">CON_RTN</text>
</g>
<g font-size="1.2">
<text x="28.8" y="32.6">VRS_24V</text>
<text x="111.1" y="34.5">DOS_L</text>
<text x="79.2" y="36" transform="rotate(-90 79.2 36)">3</text>
<text x="91.9" y="40.9">VDD_3.3V</text>
<text x="46.4" y="44.9">2</text>
<text x="54.4" y="44.9">1</text>
<text x="68.6" y="43.6">50V</text>
<text x="76.5" y="44.2" transform="rotate(-90 76.5 44.2)">1</text>
<text x="82" y="44.2" transform="rotate(-90 82 44.2)">2</text>
<text x="153.6" y="42.2">VRS_24V</text>
<text x="175.3" y="47.7">2</text>
<text x="183.4" y="47.7">1</text>
<text x="25.7" y="50.4">1</text>
<text x="25.7" y="51.8">2</text>
<text x="25.7" y="53.1">3</text>
<text x="64.4" y="50.5">RTN</text>
<text x="111.1" y="53.8">DOL_L</text>
<text x="25.7" y="54.5">4</text>
<text x="79.2" y="55.2" transform="rotate(-90 79.2 55.2)">3</text>
<text x="183.5" y="59.7">2</text>
<text x="190.3" y="56.3" transform="rotate(-90 190.3 56.3)">3</text>
<text x="208.1" y="58" transform="rotate(-90 208.1 58)">3</text>
<text x="218.1" y="56">VRS_24V</text>
<text x="46.4" y="64.1">2</text>
<text x="54.4" y="64.1">1</text>
<text x="68.6" y="62.8">50V</text>
<text x="76.5" y="63.4" transform="rotate(-90 76.5 63.4)">1</text>
<text x="82" y="63.4" transform="rotate(-90 82 63.4)">2</text>
<text x="91.9" y="60.1">VDD_3.3V</text>
<text x="154.3" y="60.1">ST1_L</text>
<text x="190.3" y="65.8" transform="rotate(-90 190.3 65.8)">1</text>
<text x="235.9" y="65.5">VRS_24V</text>
<text x="64.4" y="69.7">RTN</text>
<text x="205.4" y="66.1" transform="rotate(-90 205.4 66.1)">1</text>
<text x="210.9" y="66.1" transform="rotate(-90 210.9 66.1)">2</text>
<text x="79.2" y="75.8" transform="rotate(-90 79.2 75.8)">3</text>
<text x="111.1" y="74.3">DCL_L</text>
<text x="155" y="77.9">VRS_24V</text>
<text x="189.3" y="72.4">RTN</text>
<text x="68.6" y="83.4">50V</text>
<text x="76.5" y="83.9" transform="rotate(-90 76.5 83.9)">1</text>
<text x="82" y="83.9" transform="rotate(-90 82 83.9)">2</text>
<text x="91.9" y="80.6">VDD_3.3V</text>
<text x="176.7" y="83.3">2</text>
<text x="184.7" y="83.3">1</text>
<text x="46.4" y="84.7">2</text>
<text x="54.4" y="84.7">1</text>
<text x="191.7" y="88.2" transform="rotate(-90 191.7 88.2)">3</text>
<text x="64.4" y="90.3">RTN</text>
<text x="141.1" y="92.2">ST2_L</text>
<text x="184.9" y="91.5">2</text>
<text x="209.5" y="93.6" transform="rotate(-90 209.5 93.6)">3</text>
<text x="219.5" y="91.6">VRS_24V</text>
<text x="191.7" y="97.7" transform="rotate(-90 191.7 97.7)">1</text>
<text x="206.8" y="101.8" transform="rotate(-90 206.8 101.8)">1</text>
<text x="212.3" y="101.8" transform="rotate(-90 212.3 101.8)">2</text>
<text x="30.1" y="110.8">VRS_24V</text>
<text x="112.4" y="112.7">LRD_L</text>
<text x="190.6" y="108.1">RTN</text>
<text x="80.6" y="114.2" transform="rotate(-90 80.6 114.2)">3</text>
<text x="93.3" y="119">VDD_3.3V</text>
<text x="155" y="114.9">VRS_24V</text>
<text x="47.7" y="123.1">2</text>
<text x="55.8" y="123.1">1</text>
<text x="69.9" y="121.8">50V</text>
<text x="77.8" y="122.3" transform="rotate(-90 77.8 122.3)">1</text>
<text x="83.3" y="122.3" transform="rotate(-90 83.3 122.3)">2</text>
<text x="176.7" y="120.4">2</text>
<text x="184.7" y="120.4">1</text>
<text x="191.7" y="125.2" transform="rotate(-90 191.7 125.2)">3</text>
<text x="27" y="128.6">1</text>
<text x="27" y="130">2</text>
<text x="27" y="131.3">3</text>
<text x="65.8" y="128.7">RTN</text>
<text x="147.2" y="129.2">ST3_L</text>
<text x="184.9" y="128.6">2</text>
<text x="209.5" y="130.7" transform="rotate(-90 209.5 130.7)">3</text>
<text x="219.5" y="128.7">VRS_24V</text>
<text x="27" y="132.7">4</text>
<text x="191.7" y="134.7" transform="rotate(-90 191.7 134.7)">1</text>
<text x="80.6" y="140.3" transform="rotate(-90 80.6 140.3)">3</text>
<text x="112.4" y="138.8">DOB_L</text>
<text x="206.8" y="138.8" transform="rotate(-90 206.8 138.8)">1</text>
<text x="212.3" y="138.8" transform="rotate(-90 212.3 138.8)">2</text>
<text x="31.5" y="146.5">RTN</text>
<text x="47.7" y="149.1">2</text>
<text x="55.8" y="149.1">1</text>
<text x="69.9" y="147.8">50V</text>
<text x="77.8" y="148.4" transform="rotate(-90 77.8 148.4)">1</text>
<text x="83.3" y="148.4" transform="rotate(-90 83.3 148.4)">2</text>
<text x="93.3" y="145.1">VDD_3.3V</text>
<text x="190.6" y="145.1">RTN</text>
<text x="65.8" y="154.7">RTN</text>
<text x="225.5" y="196.7">Title</text>
<text x="225.5" y="200.8">Size</text>
<text x="226.9" y="202.1">C</text>
<text x="231" y="200.8">Document Number</text>
<text x="231" y="202.1">DAA26800EL1</text>
<text x="231" y="198">CSPB DOOR &amp; LRD</text>
<text x="270.7" y="200.8">Rev</text>
<text x="272.1" y="202.1">B-01</text>
<text x="225.5" y="204.9">Organization</text>
<text x="225.5" y="206.3">Date:</text>
<text x="232.3" y="206.3">Wednesday, August 05, 2015</text>
<text x="252.9" y="204.9">Drawn</text>
<text x="252.9" y="206.3">Sheet</text>
<text x="259.8" y="206.3">5</text>
<text x="264.6" y="206.3">of</text>
<text x="268" y="206.3">10</text>
</g>
<g font-size="1.2" fill="#f00">
<text x="37.3" y="34">DOS</text>
<text x="96.3" y="34">DOS_L</text>
<text x="223.8" y="47.7">ST1</text>
<text x="37.3" y="53.2">DOL</text>
<text x="96.3" y="53.2">DOL_L</text>
<text x="163.4" y="59.8">ST1_L</text>
<text x="37.3" y="73.7">DCL</text>
<text x="96.3" y="73.7">DCL_L</text>
<text x="225.2" y="83.4">ST2</text>
<text x="153" y="91.6">ST2_L</text>
<text x="38.7" y="112.1">LRD</text>
<text x="97.6" y="112.1">LRD_L</text>
<text x="223.8" y="120.4">ST3</text>
<text x="159.1" y="128.6">ST3_L</text>
<text x="38.7" y="138.2">DOB</text>
<text x="97.6" y="138.2">DOB_L</text>
</g>
<g font-size="1.2" fill="#000080">
<text x="49.4" y="32.6">R19</text>
<text x="52.1" y="32.6">20K</text>
<text x="44.7" y="40.9">R14</text>
<text x="59.8" y="40.9">R24</text>
<text x="68.4" y="40.9">C12</text>
<text x="84.9" y="39.8">BAV99</text>
<text x="86.4" y="38.1">D6</text>
<text x="44.7" y="42.5">20K</text>
<text x="48" y="42.9">LED2</text>
<text x="59.8" y="42.5">3.01K</text>
<text x="68.4" y="42.1">.1uF</text>
<text x="167.3" y="46.4">R32</text>
<text x="170.1" y="46.4">20K</text>
<text x="176.9" y="45.7">LED7</text>
<text x="22.6" y="49.2">P3</text>
<text x="48" y="48.6">LTST-C150KRKT</text>
<text x="49.4" y="51.8">R20</text>
<text x="52.1" y="51.8">20K</text>
<text x="176.9" y="51.3">LTST-C150KRKT</text>
<text x="19.2" y="58.7">B4B-PH-K-S(LF)(SN)</text>
<text x="84.9" y="59">BAV99</text>
<text x="86.4" y="57.3">D7</text>
<text x="193.3" y="58.4">Q1</text>
<text x="193.4" y="59.8">DTD123YKT146</text>
<text x="44.7" y="60.1">R15</text>
<text x="44.7" y="61.7">20K</text>
<text x="48" y="62.1">LED3</text>
<text x="59.8" y="60.1">R25</text>
<text x="59.8" y="61.7">3.01K</text>
<text x="68.4" y="60.1">C13</text>
<text x="68.4" y="61.3">.1uF</text>
<text x="213.8" y="61.7">BAV99</text>
<text x="215.3" y="60.1">D11</text>
<text x="48" y="67.7">LTST-C150KRKT</text>
<text x="49.4" y="72.4">R21</text>
<text x="52.1" y="72.4">20K</text>
<text x="86.4" y="77.9">D8</text>
<text x="44.7" y="80.6">R16</text>
<text x="44.7" y="82.3">20K</text>
<text x="48" y="82.7">LED4</text>
<text x="59.8" y="80.6">R26</text>
<text x="59.8" y="82.3">3.01K</text>
<text x="68.4" y="80.6">C14</text>
<text x="68.4" y="81.9">.1uF</text>
<text x="84.9" y="79.5">BAV99</text>
<text x="168.7" y="82">R33</text>
<text x="171.4" y="82">20K</text>
<text x="178.3" y="81.3">LED8</text>
<text x="242.6" y="79.4">P5</text>
<text x="48" y="88.3">LTST-C150KRKT</text>
<text x="178.3" y="87">LTST-C150KRKT</text>
<text x="241.3" y="89.7">B5B-PH-K-S(LF)(SN)</text>
<text x="194.6" y="90.3">Q2</text>
<text x="194.7" y="91.6">DTD123YKT146</text>
<text x="216.7" y="95.7">D12</text>
<text x="215.2" y="97.4">BAV99</text>
<text x="50.7" y="110.8">R22</text>
<text x="53.5" y="110.8">20K</text>
<text x="46.1" y="119">R17</text>
<text x="61.2" y="119">R27</text>
<text x="69.8" y="119">C15</text>
<text x="86.3" y="117.9">BAV99</text>
<text x="87.8" y="116.3">D9</text>
<text x="168.7" y="119">R34</text>
<text x="171.4" y="119">20K</text>
<text x="178.3" y="118.4">LED9</text>
<text x="46.1" y="120.7">20K</text>
<text x="49.4" y="121.1">LED6</text>
<text x="61.2" y="120.7">3.01K</text>
<text x="69.8" y="120.3">.1uF</text>
<text x="178.3" y="124">LTST-C150KRKT</text>
<text x="24" y="127.4">P4</text>
<text x="49.4" y="126.7">LTST-C150KRKT</text>
<text x="194.6" y="127.3">Q3</text>
<text x="194.7" y="128.7">DTD123YKT146</text>
<text x="20.6" y="136.9">B4B-PH-K-S(LF)(SN)</text>
<text x="50.7" y="136.9">R23</text>
<text x="53.5" y="136.9">20K</text>
<text x="215.2" y="134.4">BAV99</text>
<text x="216.7" y="132.8">D13</text>
<text x="87.8" y="142.4">D10</text>
<text x="46.1" y="145.1">R18</text>
<text x="46.1" y="146.7">20K</text>
<text x="49.4" y="147.2">LED5</text>
<text x="61.2" y="145.1">R28</text>
<text x="61.2" y="146.7">3.01K</text>
<text x="69.8" y="145.1">C16</text>
<text x="69.8" y="146.3">.1uF</text>
<text x="86.3" y="144">BAV99</text>
<text x="49.4" y="152.8">LTST-C150KRKT</text>
</g>
<g font-size="1.2" fill="#004080">
<text x="243.4" y="81.4">1</text>
<text x="243.4" y="82.8">2</text>
<text x="243.4" y="84.2">3</text>
<text x="243.4" y="85.6">4</text>
<text x="243.4" y="87">5</text>
</g>
<g font-size="1">
<text x="28.8" y="1">5</text>
<text x="83.7" y="1">4</text>
<text x="138.5" y="1">3</text>
<text x="193.4" y="1">2</text>
<text x="248.2" y="1">1</text>
<text x=".3" y="27.9">D</text>
<text x="276" y="27.9">D</text>
<text x=".3" y="79.4">C</text>
<text x="276" y="79.4">C</text>
<text x=".3" y="130.8">B</text>
<text x="276" y="130.8">B</text>
<text x=".3" y="182.2">A</text>
<text x="276" y="182.2">A</text>
<text x="28.8" y="208.1">5</text>
<text x="83.7" y="208.1">4</text>
<text x="138.5" y="208.1">3</text>
<text x="193.4" y="208.1">2</text>
<text x="248.2" y="208.1">1</text>
</g>
</svg>
